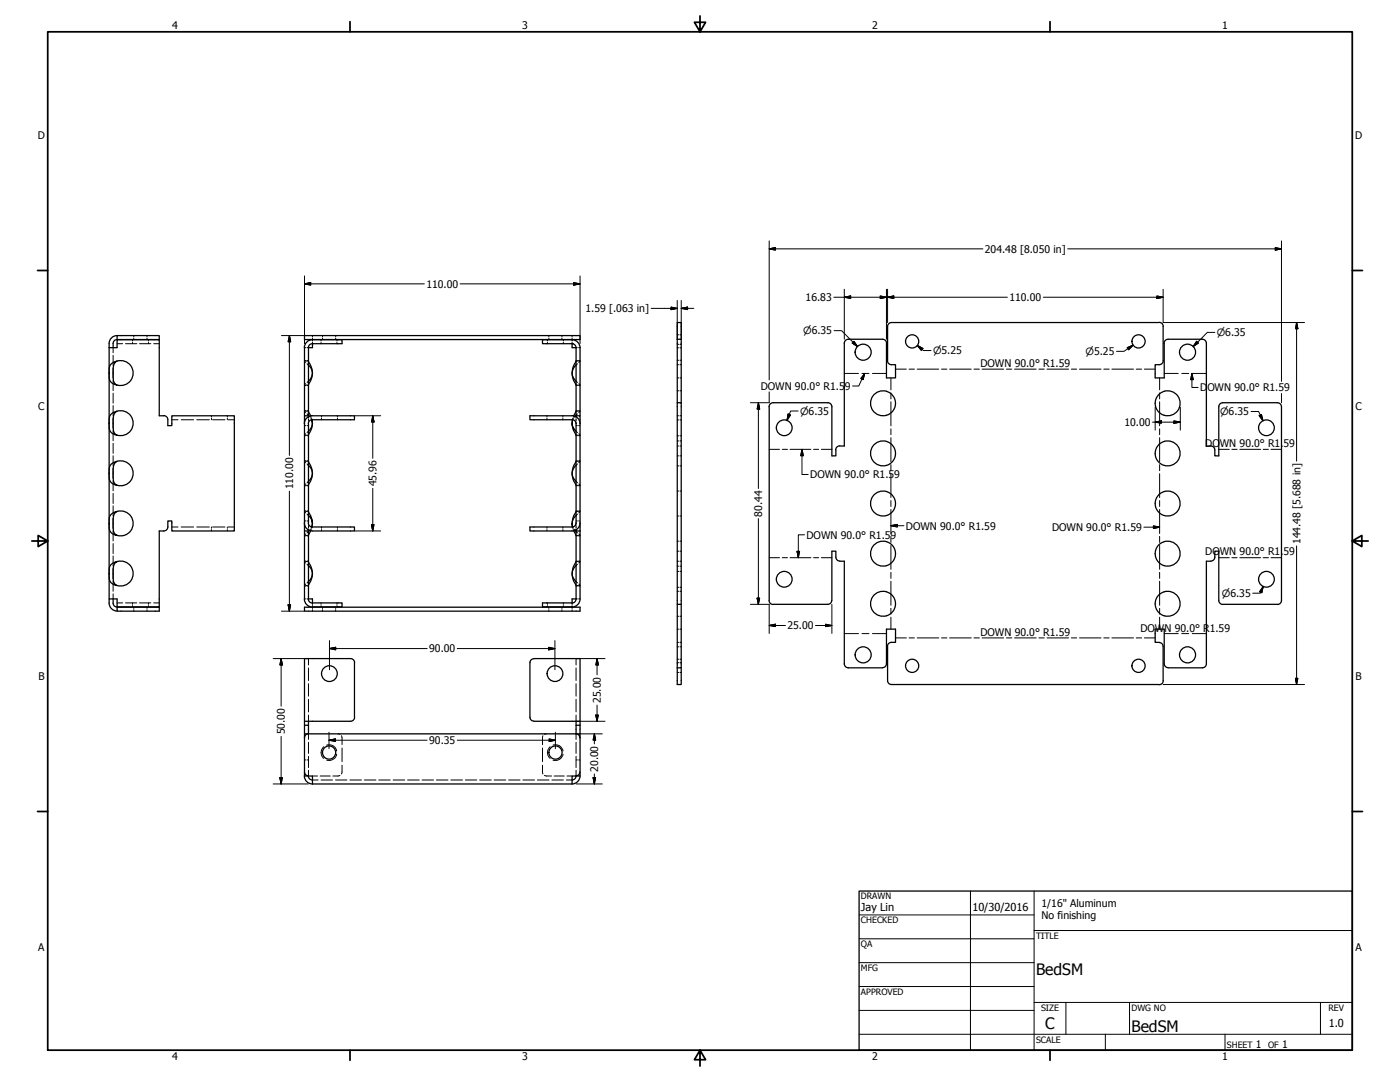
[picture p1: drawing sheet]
<svg xmlns="http://www.w3.org/2000/svg" width="559mm" height="432mm" viewBox="0 0 559 432" stroke-linecap="round" stroke-linejoin="round" font-family="sans-serif">
<!-- layer: Visible (ANSI) -->
<g fill="none" stroke="#000" stroke-width=".51">
<path d="M43.6 138.7v30.2M43.6 138.7h3.1v-3.1h16.9v30.3h1.8M46.7 135.5l-.9 .3-.6 .8-.1 2.1M46.7 133.9a3.1 3.1 0 0 0-3.1 3.2v1.6M46.7 133.9h16.9v1.6h-16.9zM121.5 133.9h110v1.6h-110zM121.5 138.7v27.2M124.7 137.2l-1.2 .4-.4 1.2M124.7 135.6a3.2 3.2 0 0 0-3.2 3.2M124.7 135.6h11.8v1.6h-11.8M124.7 137.2v1.5h-1.6v27.2M124.7 135.5v.1"/>
<path d="M228.3 137.2l1.2 .4 .4 1.2M228.3 135.6a3.2 3.2 0 0 1 3.2 3.2M228.3 135.6h-11.8v1.6h11.8M228.3 137.2v1.5h1.6v27.2M228.3 135.5v.1M231.5 138.7v27.2M270.3 135.4h1.6v25.3M271.9 135.4v-6.7h-1.6v32M354.3 130.3v13.7M462.7 128.7h-106.9l-1.2 .7-.3 .9M462.7 128.7l1.1 .4 .5 1.2M464.2 130.3v13.7"/>
<path d="M464.7 137v13.8h-3.6v-5.3a2.93 2.93 0 0 0 2.7-.4l.5-1.2M479.9 135.4l1.1 .5 .5 1.1v41h1.8M479.9 135.4h-13.7l-1.1 .5-.5 1.1M44.3 145.3l2.4-1.2-.9 .7a11.9 11.9 0 0 0-.3 7.7l1.2 1.2a3.6 3.6 0 0 1-3.1-4.8v-.8a3.3 3.3 0 0 1 .7-2.8zM46.8 144.1a5 5 0 0 1 6.3 4.8 5 5 0 0 1-6.3 4.8M123.1 145.7a4 4 0 0 1 0 6.4M123.1 144.1a8 8 0 0 1 0 9.6M229.9 144.1a8 8 0 0 0 0 9.6M229.9 145.7a4.1 4.1 0 0 0 0 6.4M354.2 143.9l.5 1.2a2.93 2.93 0 0 0 2.7 .4v5.3h-3.6v-14.2l-.7-1-.8-.2h-13.7l-.8 .2-.6 .6-.2 .8v41h-1.8M43.6 168.9v20M44.3 165.3l2.4-1.2-.9 .7a11.9 11.9 0 0 0-.3 7.7l1.2 1.2a3.6 3.6 0 0 1-3.1-4.8v-.8a3.3 3.3 0 0 1 .7-2.8z"/>
<path d="M46.8 164.1a5 5 0 0 1 6.3 4.8 5 5 0 0 1-6.3 4.8M65.4 165.9l1.1 .4 .5 1.2M67 167.5v2.4h1.6v-4h24.9v46h-24.9v-4h-1.6v2.4M123.1 172.1a4.5 4.5 0 0 0 1.6-3.2l-.2 1.6-1.4 3.2M123.1 165.7l.4 .4M123.1 164.1l.9 1.9M123.1 166.3v-.4h-1.6v46h1.6v-.4M123.1 169.1v39.6M124.4 167.5l.3 1.4-.2-1.4M124.7 167.4l-1.2 .5-.4 1.2M124.7 165.9a3.2 3.2 0 0 0-3.2 3.2M124.7 165.9h16.8v1.6h-16.8"/>
<path d="M228.3 167.4l1.2 .5 .4 1.2M228.3 165.9a3.2 3.2 0 0 1 3.2 3.2M228.3 165.9h-16.8v1.6h16.8M228.5 167.5l-.2 1.4 .3-1.4M229.9 164.1l-.9 1.9M229.9 172.1a4.7 4.7 0 0 1-1.6-3.2l.4 2.3 1.2 2.5M229.9 166.3v-.4h1.6v73.1M229.9 165.7l-.4 .4M229.9 169.1v39.6M307 162.3v77.3M308.6 160.7l-1.2 .5-.4 1.1M308.6 160.7h21.9"/>
<path d="M330.4 160.7l1.2 .5 .4 1.1v19.6h1.6v-2.3M335.2 177.9l-1.2 .5-.4 1.1M483.3 178l.9 .3 .7 1.2M484.9 179.6v2.3h1.6v-19.6l.2-.8 .6-.6 .8-.2h21.8l.8 .2 .6 .6 .2 .8v77.3l-.5 1.2-1.1 .4M43.6 188.9v50.1M44.3 185.3l2.4-1.2-.9 .7a11.9 11.9 0 0 0-.3 7.7l1.2 1.2a3.6 3.6 0 0 1-3.1-4.8v-.8a3.3 3.3 0 0 1 .7-2.8zM46.8 184.1a5 5 0 0 1 6.3 4.8 5 5 0 0 1-6.3 4.8M123.1 185.7a4 4 0 0 1 0 6.5M123.1 184.1a8 8 0 0 1 0 9.6M229.9 184.1a8 8 0 0 0 0 9.6M229.9 185.7a4.1 4.1 0 0 0 0 6.5M44.3 205.3l2.4-1.2-.9 .7a11.9 11.9 0 0 0-.3 7.7l1.2 1.2a3.6 3.6 0 0 1-3.1-4.8v-.8a3.3 3.3 0 0 1 .7-2.8z"/>
<path d="M46.8 204.1a5 5 0 0 1 6.3 4.8 5 5 0 0 1-6.3 4.8M67 210.3l-.2 .8-.6 .6-2.6 .2v30.3h-16.9v-3.2h-3.1a3.6 3.6 0 0 0 3.1 4.8M121.5 208.7a3.2 3.2 0 0 0 3.2 3.2M121.5 211.9v27.1M123.1 208.7l.4 1.1 1.2 .5M123.1 204.1l1.4 3.2 .2 1.6a4.2 4.2 0 0 0-1.6-3.2M123.1 211.9v27.1h1.6v1.6h11.8v1.6l-11.8 .1M123.6 211.6l-.5 .6M124 211.8l-.9 1.9M124.4 210.2l.3-1.3-.2 1.3M124.7 210.3h16.8v1.6h-16.8M228.5 210.2l-.2-1.3 .3 1.3"/>
<path d="M229 211.8l.9 1.9M229.5 211.6l.4 .6M229.9 208.7l-.4 1.1-1.2 .5h-16.8v1.6h16.8a3.2 3.2 0 0 0 3.2-3.2M229.9 204.1l-1.2 2.5-.4 2.3a4.4 4.4 0 0 1 1.6-3.2M229.9 211.9v27.1h-1.6v1.6h-11.8v1.6l11.8 .1a3.2 3.2 0 0 0 3.2-3.3M229.9 211.5v.4h1.6M44.3 225.3l2.4-1.2-.9 .7a11.9 11.9 0 0 0-.3 7.7l1.2 1.2a3.6 3.6 0 0 1-3.1-4.8v-.8a3.3 3.3 0 0 1 .7-2.8zM45.1 239l.1 2.2 .6 .8 .9 .3M46.8 224.1a5 5 0 0 1 6.3 4.8 5 5 0 0 1-6.3 4.8M121.5 239a3.2 3.2 0 0 0 3.2 3.3M123.1 239l.4 1.2 1.2 .5M123.1 225.7a4 4 0 0 1 0 6.5"/>
<path d="M123.1 224.1a8 8 0 0 1 0 9.6M229.9 239l-.4 1.2-1.2 .5M229.9 224.1a8 8 0 0 0 0 9.6M229.9 225.6a4.2 4.2 0 0 0 0 6.6M307 239.6l.4 1.2 1.2 .4M332 239.6l-.3 .9-1.3 .7M333.6 222.4v-2.4h-1.6v19.6M333.6 222.3l.3 1 .8 .5 2.3 .2 .1 41.3 .7 1 .8 .2h13.6M483.3 224h-1.8v40.9l-.5 1.1-1.1 .5M484.9 222.4v-2.4h1.6v19.6l.4 1.2 1.2 .4M484.9 222.3l-.3 1-1.3 .6M46.7 242.3h16.9v1.6h-16.9z"/>
<path d="M121.5 242.3h110v1.6h-110zM270.3 241.2v32h1.6v-6.7M271.9 241.2h-1.6v-80.5h1.6v105.8h-1.6M308.6 241.2h21.9M462.7 256.3h-1.6v-5.2h3.6v13.8l.6 1.2 .9 .3M462.7 256.4l.9 .3 .6 1.3v13.6M488.1 241.2h21.8M213.1 262.9l-1.3 .6-.3 .9v21.9M213.1 262.8h18.4v26.6M352.3 266.4l1.2-.6 .3-.9v-13.8h3.6v5.2a2.93 2.93 0 0 0-2.7 .5l-.5 1.2 .1 13.6a1.56 1.56 0 0 0 1.5 1.6h107.3l1-.8 .2-.8M466.3 266.5h13.6M121.5 289.4h1.6v3.5"/>
<path d="M121.5 289.4v3.5M123.1 292.9l-1.3 .6-.3 .9M123.1 292.9h-1.6v16.8h3.2v3.2h103.6M123.1 287.8v1.6M123.1 292.9h108.4M141.5 286.3v-21.9l-.4-1.1-1.2-.5h-18.4v26.6M141.5 286.2l-.4 1.2-1.2 .4h-18.4M211.5 286.2l.7 1.3 .9 .3M213.1 287.8h18.4M229.9 287.8v1.6M231.5 289.4h-1.6v3.5l1.3 .6 .3 .9M231.5 289.4v20.3h-3.2v3.2"/>
<path d="M121.5 309.7a3.2 3.2 0 0 0 3.2 3.2M121.5 308.1l.7 1.2 .9 .3M123.1 309.7l.4 1.1 1.2 .5M231.5 308.1l-.7 1.2a.98 .98 0 0 0-1.1 1.2l-.6 .6-.8 .2M231.5 309.7a3.2 3.2 0 0 1-3.2 3.2"/>
<circle cx="364.1" cy="136.2" r="2.64"/>
<circle cx="454.4" cy="136.2" r="2.64"/>
<circle cx="344.5" cy="140.6" r="3.2"/>
<circle cx="474" cy="140.6" r="3.2"/>
<circle cx="313" cy="170.7" r="3.1"/>
<circle cx="352.5" cy="160.9" r="5"/>
<circle cx="466.1" cy="160.9" r="5"/>
<circle cx="505.5" cy="170.7" r="3.1"/>
<circle cx="352.5" cy="180.9" r="5"/>
<circle cx="466.1" cy="180.9" r="5"/>
<circle cx="352.5" cy="200.9" r="5"/>
<circle cx="466.1" cy="200.9" r="5"/>
<circle cx="313" cy="231.2" r="3.1"/>
<circle cx="352.5" cy="220.9" r="5"/>
<circle cx="466.1" cy="220.9" r="5"/>
<circle cx="505.5" cy="231.2" r="3.1"/>
<circle cx="352.5" cy="241" r="5"/>
<circle cx="466.1" cy="241" r="5"/>
<circle cx="131.5" cy="268.8" r="3.1"/>
<circle cx="221.5" cy="268.8" r="3.1"/>
<circle cx="344.5" cy="261.3" r="3.2"/>
<circle cx="364.1" cy="265.7" r="2.64"/>
<circle cx="454.4" cy="265.7" r="2.64"/>
<circle cx="474" cy="261.3" r="3.2"/>
<circle cx="131.3" cy="300.3" r="2.64"/>
<circle cx="221.7" cy="300.3" r="2.64"/>
</g>
<!-- layer: Bend Centerline (ANSI) -->
<g fill="none" stroke="#000" stroke-width=".4">
<path d="M337 149h5.6M344 149h2.8M348.2 149h5.6M355.6 150.8v4.8M355.6 156.8v2.4M357.4 147.3h4.4M362.8 147.3h2.2M366.1 147.3h8.6M375.8 147.3h2.2M379 147.3h8.7M388.7 147.3h2.2M392 147.3h8.6"/>
<path d="M401.7 147.3h2.2M404.9 147.3h8.7M414.7 147.3h2.1M417.9 147.3h8.6M427.6 147.3h2.2M430.8 147.3h8.7M440.6 147.3h2.1M443.8 147.3h8.6M453.5 147.3h2.2M456.8 147.3h4.3M462.9 150.8v4.8M462.9 156.8v2.4"/>
<path d="M464.7 149h5.6M471.7 149h2.8M475.9 149h5.6M307 179.3h4.1M312.2 179.3h2.1M315.3 179.3h8.4M324.7 179.3h2.1M327.9 179.3h4.1M355.6 160.3v9.6M355.6 171.1v2.4M355.6 174.7v9.5M462.9 160.3v9.6"/>
<path d="M462.9 171.1v2.4M462.9 174.7v9.5M486.5 179.3h4.2M491.7 179.3h2.1M494.9 179.3h8.3M504.2 179.3h2.1M507.3 179.3h4.2M355.6 185.4v2.4M355.6 189v9.6M355.6 199.8v2.3M462.9 185.4v2.4M462.9 189v9.6"/>
<path d="M462.9 199.8v2.3M355.6 203.3v9.6M355.6 214.1v2.4M355.6 217.7v9.5M462.9 203.3v9.6M462.9 214.1v2.4M462.9 217.7v9.5M307 222.6h4.1M312.2 222.6h2.1M315.3 222.6h8.4M324.7 222.6h2.1M327.9 222.6h4.1"/>
<path d="M355.6 228.4v2.4M355.6 232v9.6M462.9 228.4v2.4M462.9 232v9.6M486.5 222.6h4.2M491.7 222.6h2.1M494.9 222.6h8.3M504.2 222.6h2.1M507.3 222.6h4.2M337 252.9h5.6M344 252.9h2.8M348.2 252.9h5.6"/>
<path d="M355.6 242.8v2.3M355.6 246.3v4.8M357.4 254.6h4.4M362.8 254.6h2.2M366.1 254.6h8.6M375.8 254.6h2.2M379 254.6h8.7M388.7 254.6h2.2M392 254.6h8.6M401.7 254.6h2.2M404.9 254.6h8.7M414.7 254.6h2.1"/>
<path d="M417.9 254.6h8.6M427.6 254.6h2.2M430.8 254.6h8.7M440.6 254.6h2.1M443.8 254.6h8.6M453.5 254.6h2.2M456.8 254.6h4.3M462.9 242.8v2.3M462.9 246.3v4.8M464.7 252.9h5.6M471.7 252.9h2.8M475.9 252.9h5.6"/>
</g>
<!-- layer: Hidden (ANSI) -->
<g fill="none" stroke="#000" stroke-width=".4">
<path d="M45.1 138.7v2.1M46.7 137.2h2.3M50.1 137.2h4.5M52.9 135.6v.5M52.9 136.7v.5M53.4 133.9v.5M53.4 134.9v.6M55.7 137.2h4.5M58.7 133.9v.5M58.7 134.9v.6M59.2 135.6v.5M59.2 136.7v.5"/>
<path d="M61.3 137.2h2.3M121.5 138.7h.5M122.6 138.7h.5M124.7 133.9v.5M124.7 134.9v1.2M124.7 136.6v.5M128.1 135.6v.5M128.1 136.7v.5M128.7 133.9v.5M128.7 134.9v.6M134 133.9v.5M134 134.9v.6"/>
<path d="M134.5 135.6v.5M134.5 136.7v.5M218.5 135.6v.5M218.5 136.7v.5M219.1 133.9v.5M219.1 134.9v.6M224.3 133.9v.5M224.3 134.9v.6M224.9 135.6v.5M224.9 136.7v.5M228.3 133.9v.5M228.3 134.9v1.2"/>
<path d="M228.3 136.6v.5M229.9 138.7h.5M230.9 138.7h.6M270.3 137.4h.6M270.3 133.6h.6M270.3 138.8h.6M271.4 137.4h.5M271.4 133.6h.5M271.4 138.8h.5M45.1 141.8v4.1M45.1 146.9v4M45.1 151.9v4"/>
<path d="M45.1 156.9v4M121.5 143.9h.5M121.5 153.9h.5M121.8 144.1h-.3l.5 .6M122 153.1l-.5 .6h.3M122.1 153.7h.5M122.1 144.1h.5M122.6 145.2l.5 .5M122.6 143.9h.5M122.6 153.9h.5M122.9 153.7h.2M122.9 144.1h.2"/>
<path d="M123.1 152.1l-.5 .6M229.9 153.7h.2M229.9 144.1h.2M229.9 152.1l.6 .6M229.9 143.9h.5M229.9 153.9h.5M230.4 144.1h.5M230.4 153.7h.5M230.5 145.2l-.6 .5M230.9 143.9h.6M230.9 153.9h.6M231.1 153.1l.4 .6h-.3"/>
<path d="M231.2 144.1h.3l-.5 .6M270.3 145.5h.6M270.3 150.8h.6M270.3 156h.6M270.3 143.8h.6M271.4 145.5h.5M271.4 150.8h.5M271.4 156h.5M271.4 143.8h.5M45.1 161.9v4M45.1 166.9v4M45.1 171.9v4"/>
<path d="M45.1 176.9v4M68.6 167.5h2.5M72.3 167.5h5M78.5 167.5h5.1M84.4 165.9v.5M84.4 166.9v.6M84.8 167.5h5M90.7 165.9v.5M90.7 166.9v.6M91.1 167.5h2.4M121.5 163.9h.5M121.5 173.9h.5"/>
<path d="M121.5 169.9h.5M121.8 164.1h-.3l.5 .6M122 173.1l-.5 .6h.3M122.1 173.7h.5M122.1 164.1h.5M122.6 165.2l.5 .5M122.6 163.9h.5M122.6 173.9h.5M122.6 169.9h.5M122.9 173.7h.2M122.9 164.1h.2M123.1 172.1l-.5 .6"/>
<path d="M123.1 166.3v.5M123.1 167.1v.9M123.1 168.5v.6M123.5 166.1l.4 .5M124 166l.3 .5M124.1 167l.3 .5M124.4 167l.1 .5M128.3 165.9v.5M128.3 166.9v.6M134.7 165.9v.5M134.7 166.9v.6M218.3 165.9v.5"/>
<path d="M218.3 166.9v.6M224.7 165.9v.5M224.7 166.9v.6M228.6 167l-.1 .5M228.9 167l-.3 .5M229 166l-.2 .5M229.5 166.1l-.3 .5M229.9 173.7h.2M229.9 164.1h.2M229.9 172.1l.6 .6M229.9 163.9h.5M229.9 173.9h.5"/>
<path d="M229.9 166.3v.5M229.9 167.1v.9M229.9 168.5v.6M229.9 169.9h.5M230.4 164.1h.5M230.4 173.7h.5M230.5 165.2l-.6 .5M230.9 163.9h.6M230.9 173.9h.6M230.9 169.9h.6M231.1 173.1l.4 .6h-.3M231.2 164.1h.3l-.5 .6"/>
<path d="M270.3 178h.6M270.3 165.9h.6M270.3 176h.6M270.3 173.9h.6M270.3 167.6h.6M271.4 178h.5M271.4 165.9h.5M271.4 176h.5M271.4 173.9h.5M271.4 167.6h.5M45.1 181.9v4M45.1 186.9v4"/>
<path d="M45.1 191.9v4M45.1 196.9v4M121.5 183.9h.5M121.5 193.9h.5M121.8 184.1h-.3l.5 .6M122 193.1l-.5 .6h.3M122.1 193.7h.5M122.1 184.1h.5M122.6 185.2l.5 .5M122.6 183.9h.5M122.6 193.9h.5M122.9 193.7h.2"/>
<path d="M122.9 184.1h.2M123.1 192.2l-.5 .5M229.9 193.7h.2M229.9 184.1h.2M229.9 192.2l.6 .5M229.9 183.9h.5M229.9 193.9h.5M230.4 184.1h.5M230.4 193.7h.5M230.5 185.2l-.6 .5M230.9 183.9h.6M230.9 193.9h.6"/>
<path d="M231.1 193.1l.4 .6h-.3M231.2 184.1h.3l-.5 .6M270.3 181.9h.6M270.3 185.9h.6M270.3 196h.6M271.4 181.9h.5M271.4 185.9h.5M271.4 196h.5M45.1 201.9v4M45.1 206.9v4M45.1 211.9v4M45.1 216.9v4"/>
<path d="M68.6 210.3h2.5M72.3 210.3h5M78.5 210.3h5.1M84.4 210.3v.5M84.4 211.3v.6M84.8 210.3h5M90.7 210.3v.5M90.7 211.3v.6M91.1 210.3h2.4M121.5 203.9h.5M121.5 213.9h.5M121.5 207.9h.5"/>
<path d="M121.8 204.1h-.3l.5 .6M122 213.1l-.5 .6h.3M122.1 213.7h.5M122.1 204.1h.5M122.6 205.2l.5 .5M122.6 203.9h.5M122.6 213.9h.5M122.6 207.9h.5M122.9 213.7h.2M122.9 204.1h.2M123.1 212.2l-.5 .5M123.1 208.7v.5"/>
<path d="M123.1 209.7v1M123.1 211.1v.4M123.9 211.2l-.3 .4M124.3 211.3l-.3 .5M124.4 210.2l-.3 .6M124.5 210.2l-.1 .6M128.3 210.3v.5M128.3 211.3v.6M134.7 210.3v.5M134.7 211.3v.6M218.3 210.3v.5M218.3 211.3v.6"/>
<path d="M224.7 210.3v.5M224.7 211.3v.6M228.5 210.2l.1 .6M228.6 210.2l.3 .6M228.8 211.3l.2 .5M229.2 211.2l.3 .4M229.9 213.7h.2M229.9 204.1h.2M229.9 212.2l.6 .5M229.9 203.9h.5M229.9 213.9h.5M229.9 208.7v.5"/>
<path d="M229.9 209.7v1M229.9 211.1v.4M229.9 207.9h.5M230.4 204.1h.5M230.4 213.7h.5M230.5 205.2l-.6 .5M230.9 203.9h.6M230.9 213.9h.6M230.9 207.9h.6M231.1 213.1l.4 .6h-.3M231.2 204.1h.3l-.5 .6M270.3 220h.6"/>
<path d="M270.3 216h.6M270.3 205.9h.6M271.4 220h.5M271.4 216h.5M271.4 205.9h.5M45.1 221.9v4M45.1 226.9v4M45.1 231.9v4.1M45.1 237v2M121.5 223.9h.5M121.5 233.9h.5M121.5 239h.5"/>
<path d="M121.8 224.1h-.3l.5 .6M122 233.1l-.5 .6h.3M122.1 233.7h.5M122.1 224.1h.5M122.6 223.9h.5M122.6 225.2l.5 .5M122.6 233.9h.5M122.6 239h.5M122.9 233.7h.2M122.9 224.1h.2M123.1 232.2l-.5 .5M229.9 223.9h.5"/>
<path d="M229.9 233.7h.2M229.9 224.1h.2M229.9 232.2l.6 .4M229.9 233.9h.5M229.9 239h.5M230.4 224.1h.5M230.4 233.7h.5M230.5 225.2l-.6 .4M230.9 223.9h.6M230.9 233.9h.6M230.9 239h.6M231.1 233.1l.4 .6h-.3"/>
<path d="M231.2 224.1h.3l-.5 .6M270.3 224h.6M270.3 236h.6M270.3 225.9h.6M270.3 228h.6M270.3 234.4h.6M271.4 224h.5M271.4 236h.5M271.4 225.9h.5M271.4 228h.5M271.4 234.4h.5M46.7 240.6h2.3"/>
<path d="M50.1 240.6h4.5M52.9 240.6v.6M52.9 241.7v.5M53.4 242.3v.5M53.4 243.3v.6M55.7 240.6h4.5M58.7 242.3v.5M58.7 243.3v.6M59.2 240.6v.6M59.2 241.7v.5M61.3 240.6h2.3M124.7 240.6v.6"/>
<path d="M124.7 241.7v.5M124.7 242.3v.5M124.7 243.3v.6M128.1 240.6v.6M128.1 241.7v.5M128.7 242.3v.5M128.7 243.3v.6M134 242.3v.5M134 243.3v.6M134.5 240.6v.6M134.5 241.7v.5M218.5 240.6v.6"/>
<path d="M218.5 241.7v.5M219.1 242.3v.5M219.1 243.3v.6M224.3 242.3v.5M224.3 243.3v.6M224.9 240.6v.6M224.9 241.7v.5M228.3 240.6v.6M228.3 241.7v.5M228.3 242.3v.5M228.3 243.3v.6M270.3 256.3h.6"/>
<path d="M270.3 251.1h.6M270.3 245.9h.6M270.3 258.1h.6M271.4 256.3h.5M271.4 251.1h.5M271.4 245.9h.5M271.4 258.1h.5M123.1 262.8v2.6M123.1 266.6v5M123.1 272.9v4.9M123.1 279.1v5M229.9 262.8v2.6"/>
<path d="M229.9 266.6v5M229.9 272.9v4.9M229.9 279.1v5M270.3 264.5h.6M270.3 268.4h.6M270.3 263.1h.6M271.4 264.5h.5M271.4 268.4h.5M271.4 263.1h.5M123.1 285.4v2.4M123.1 292.9v2.2M123.1 296.2v4.5"/>
<path d="M129.2 298a3 3 0 0 0 0 4.6M130.4 297.4a2.96 2.96 0 0 1 4 2.3M134.9 292.9l.8 .2M136.3 293.6l.2 3.6M136.5 298.5v5.5M216.5 298.5v5.5M216.7 293.6l-.2 3.6M218.1 292.9l-.8 .2M219.6 298a3 3 0 0 0 0 4.6M220.7 297.4a2.96 2.96 0 0 1 4 2.3M229.9 285.4v2.4M229.9 292.9v2.2"/>
<path d="M229.9 296.2v4.5M121.5 303.3h.5M122.6 303.3h.5M123.1 301.8v4.5M123.1 307.4v2.3M124.7 309.7h2M124.7 311.3h2.3M127.8 309.7h4M128.1 311.3h4.6M133.9 311.3h4.6M134.4 301a3.1 3.1 0 0 1-4 2.3M135.7 309.4l-2.9 .3"/>
<path d="M136.5 305.4l-.2 3.5M139.6 311.3h4.7M145.4 311.3h4.7M151.2 311.3h4.6M156.9 311.3h4.6M162.7 311.3h4.6M168.5 311.3h4.5M174.2 311.3h4.6M180 311.3h4.6M185.7 311.3h4.6M191.5 311.3h4.6M197.2 311.3h4.7"/>
<path d="M203 311.3h4.6M208.7 311.3h4.7M214.5 311.3h4.6M216.5 305.4l.2 3.5M217.3 309.4l2.9 .3M220.3 311.3h4.6M221.2 309.7h4M224.7 301a3.1 3.1 0 0 1-4 2.3M226.1 311.3h2.2M226.3 309.7h2M229.9 301.8v4.5M229.9 307.4v2.3"/>
<path d="M229.9 303.3h.5M230.9 303.3h.6"/>
</g>
<g fill="#000">
<circle cx="124.7" cy="137.2" r=".19"/>
<circle cx="124.7" cy="137.1" r=".19"/>
<circle cx="228.3" cy="137.2" r=".19"/>
<circle cx="228.3" cy="137.1" r=".19"/>
</g>
<!-- layer: Border (ANSI) -->
<g fill="none" stroke="#000" stroke-width=".7">
<path d="M19 12.7h520.8v406.4h-520.8zM139.7 8.6v4.1M279.4 6.3v6.4l-2.2-3.8h4.4l-2.2 3.8M419.1 8.6v4.1M15 107.9h4M539.8 107.9h4M12.7 215.9h6.3l-3.8-2.2v4.4l3.8-2.2M539.8 215.9l3.8 2.2v-4.4l-3.8 2.2h6.3M15 323.8h4M539.8 323.8h4M139.7 419.1v4.1M279.4 419.1l2.2 3.8h-4.4l2.2-3.8v6.3"/>
<path d="M419.1 419.1v4.1"/>
</g>
<!-- layer: Title (ANSI) -->
<g fill="none" stroke="#000" stroke-width=".4">
<path d="M387.3 355.6v63.5M412.7 355.6v63.5M342.9 365.1h69.8M342.9 374.6h69.8M412.7 371.3h127.1M342.9 384.2h69.8M342.9 393.7h69.8M342.9 412.7h196.9M342.9 403.2h69.8M412.7 400h127.1M425.4 400v12.7M441.2 412.7v6.4"/>
<path d="M450.8 400v12.7M488.9 412.7v6.4M527 400v12.7"/>
</g>
<path d="M342.9 355.6h196.9v63.5h-196.9z" fill="none" stroke="#000" stroke-width=".51"/>
<!-- layer: Dimension (ANSI) -->
<g fill="none" stroke="#000" stroke-width=".4">
<path d="M307 99.3l2.5-.5v1zM307 99.3h85.3M307 96.1v55.5M426.1 99.3h85.4M509 98.8l2.5 .5-2.5 .5zM511.5 96.1v56.1M121.5 113.3l2.5-.5v1zM121.5 113.3h47.9M121.5 110.1v27.1M183.6 113.3h47.9M229 112.8l2.5 .5-2.5 .5zM231.5 110.1v27.1"/>
<path d="M270.3 119.9v15.5M271.9 119.9v15.5M332.8 118.6h21M337 118.6l2.5-.5v1zM337 115.4v20M351.3 118.1l2.5 .5-2.5 .5zM353.8 115.4v20M354.3 118.6l2.4-.5v1zM354.3 118.6h47.8M354.3 115.4v13.3M416.4 118.6h47.8M461.8 118.1l2.4 .5-2.4 .5z"/>
<path d="M464.2 115.4v13.3h56.5M112.3 133.9h9.2M115.5 133.9l.5 2.5h-1zM115.5 133.9v47.8M259.9 123.1h10.4M267.8 122.6l2.5 .5-2.5 .5zM271.9 123.1l2.5-.5v1zM271.9 123.1h5M332.9 132h3l6.4 6.3M340.9 136.2l1.4 2.1-2.1-1.4zM366.1 137.9l2.3 1.2-.7 .7zM366.1 137.9l2.5 2h3"/>
<path d="M449.9 138.7l2.3-1-1.7 1.9zM452.2 137.7l-3.6 2.5h-3M477.6 136.2l.7 .7-2.1 1.4zM484.9 132.7h-3l-5.7 5.6M517.5 128.7l.5 2.5h-.9zM517.5 128.7v55.3M307 156.4v4.3h-7.5M511.5 157v3.7M141.5 165.9h10.5M148.8 165.9l.5 2.5h-1zM148.8 165.9v17M302.7 160.7l.5 2.6h-1z"/>
<path d="M302.7 160.7v34.2M314.6 165.2l.9 .4-1.4 2.2zM318.6 164h-3l-1.5 3.8M460 168.5h11.1M461.1 168.5l2.4-.5v.9zM461.1 162.6v9M468.6 168l2.5 .5-2.5 .4zM471.1 162.6v9M499.4 164.2h2.9l1.8 3.7M502.6 165.9l.9-.5 .6 2.5zM115.5 196v47.9M148.8 194.9v17"/>
<path d="M141.5 211.9h10.5M148.3 209.4h1l-.5 2.5zM302.7 206.9v34.3M517.5 217.9v55.3M302.2 238.7h1l-.5 2.5zM504.2 234.1l-.6 2.4-.9-.3zM504.2 234.1l-1.2 2.6h-3M112.3 243.9h9.2M115 241.4h1l-.5 2.5zM131.5 258.8l2.5-.5v1zM131.5 258.8h39M131.5 255.7v11.6"/>
<path d="M182.5 258.8h39M219 258.3l2.5 .5-2.5 .5zM221.5 255.7v11.6M299.5 241.2h7.5v11.6M307 249.6l2.5-.5v1zM307 249.6h6.5M325.5 249.6h6.5M329.5 249.1l2.5 .5-2.5 .5zM332 241.2v11.6M109 262.8h14.1M112.2 262.8l.5 2.6h-1zM112.2 262.8v19"/>
<path d="M229.9 262.8h11.6M238.3 262.8l.5 2.6h-1zM238.3 262.8v6.5M464.2 273.2h56.5M517.1 270.7h.9l-.5 2.5zM112.2 293.9v19M131.3 295.4l2.6-.5v1zM131.3 295.4h39.2M131.3 292.2v6.6M182.5 295.4h39.2M219.2 294.9l2.5 .5-2.5 .5zM221.7 292.2v6.6"/>
<path d="M229.9 287.8h11.6M231.5 292.9h8.9M237.2 292.9l.5 2.4h-1zM237.2 292.9v4M237.8 285.4h1l-.5 2.4zM238.3 281.4v6.4M109 312.9h14.1M111.7 310.3h1l-.5 2.6zM229.9 312.9h10.5M236.7 310.3h1l-.5 2.6zM237.2 308.9v4"/>
</g>
<g fill="#000" stroke="#000" stroke-width=".4">
<path d="M307 99.3l2.5-.5zM307 99.3l2.5-.5v1zM509 99.8l2.5-.5zM509 98.8l2.5 .5-2.5 .5zM121.5 113.3l2.5-.5zM121.5 113.3l2.5-.5v1zM229 113.8l2.5-.5zM229 112.8l2.5 .5-2.5 .5zM337 118.6l2.5-.5zM337 118.6l2.5-.5v1zM351.3 119.1l2.5-.5zM351.3 118.1l2.5 .5-2.5 .5z"/>
<path d="M354.3 118.6l2.4-.5zM354.3 118.6l2.4-.5v1zM461.8 119.1l2.4-.5zM461.8 118.1l2.4 .5-2.4 .5zM115.5 133.9l.5 2.5zM115.5 133.9l.5 2.5h-1zM267.8 123.6l2.5-.5zM267.8 122.6l2.5 .5-2.5 .5zM271.9 123.1l2.5-.5zM271.9 123.1l2.5-.5v1zM340.2 136.9l2.1 1.4zM340.9 136.2l1.4 2.1-2.1-1.4z"/>
<path d="M366.1 137.9l2.3 1.2zM366.1 137.9l2.3 1.2-.7 .7zM452.2 137.7l-1.7 1.9zM449.9 138.7l2.3-1-1.7 1.9zM477.6 136.2l-1.4 2.1zM477.6 136.2l.7 .7-2.1 1.4zM517.5 128.7l.5 2.5zM517.5 128.7l.5 2.5h-.9zM148.8 165.9l.5 2.5zM148.8 165.9l.5 2.5h-1zM302.7 160.7l.5 2.6zM302.7 160.7l.5 2.6h-1z"/>
<path d="M314.6 165.2l-.5 2.6zM314.6 165.2l.9 .4-1.4 2.2zM461.1 168.5l2.4-.5zM461.1 168.5l2.4-.5v.9zM468.6 168.9l2.5-.4zM468.6 168l2.5 .5-2.5 .4zM502.6 165.9l1.5 2zM502.6 165.9l.9-.5 .6 2.5zM148.3 209.4l.5 2.5zM148.3 209.4h1l-.5 2.5zM302.2 238.7l.5 2.5zM302.2 238.7h1l-.5 2.5z"/>
<path d="M504.2 234.1l-.6 2.4zM504.2 234.1l-.6 2.4-.9-.3zM115 241.4l.5 2.5zM115 241.4h1l-.5 2.5zM131.5 258.8l2.5-.5zM131.5 258.8l2.5-.5v1zM219 259.3l2.5-.5zM219 258.3l2.5 .5-2.5 .5zM307 249.6l2.5-.5zM307 249.6l2.5-.5v1zM329.5 250.1l2.5-.5zM329.5 249.1l2.5 .5-2.5 .5z"/>
<path d="M112.2 262.8l.5 2.6zM112.2 262.8l.5 2.6h-1zM238.3 262.8l.5 2.6zM238.3 262.8l.5 2.6h-1zM517.1 270.7l.4 2.5zM517.1 270.7h.9l-.5 2.5zM131.3 295.4l2.6-.5zM131.3 295.4l2.6-.5v1zM219.2 295.9l2.5-.5zM219.2 294.9l2.5 .5-2.5 .5zM237.2 292.9l.5 2.4zM237.2 292.9l.5 2.4h-1z"/>
<path d="M237.8 285.4l.5 2.4zM237.8 285.4h1l-.5 2.4zM111.7 310.3l.5 2.6zM111.7 310.3h1l-.5 2.6zM236.7 310.3l.5 2.6zM236.7 310.3h1l-.5 2.6z"/>
</g>
<!-- layer: Symbol (ANSI) -->
<path d="M345.1 149l-.6 2.5-.9-.4zM345.1 149l-2.3 5.1h-2.5M475.7 149l.5 2.5h-1zM475.7 149v5.6h2.5M320.1 179.3l.5 2.6h-1zM320.1 179.3v10.1h2.5M321.1 213.4h-2.5v9.2M355.6 209.8l2.5-.5v1zM355.6 209.8h5.2M456.6 210.4h6.3M460.4 209.9l2.5 .5-2.5 .5zM318.1 220h1.1l-.6 2.6z" fill="none" stroke="#000" stroke-width=".4"/>
<path d="M345.1 149l-.6 2.5zM345.1 149l-.6 2.5-.9-.4zM475.7 149l.5 2.5zM475.7 149l.5 2.5h-1zM320.1 179.3l.5 2.6zM320.1 179.3l.5 2.6h-1zM355.6 209.8l2.5-.5zM355.6 209.8l2.5-.5v1zM460.4 210.9l2.5-.5zM460.4 209.9l2.5 .5-2.5 .5zM318.1 220l.5 2.6zM318.1 220h1.1l-.6 2.6z" fill="#000" stroke="#000" stroke-width=".4"/>
<g font-size="6.3">
<text x="413.5" y="389.1">BedSM</text>
<text x="417.2" y="410.6">C</text>
<text x="451.6" y="411.9">BedSM</text>
</g>
<g font-size="4.4">
<text x="343.7" y="363.5">Jay Lin</text>
<text x="388.1" y="363.7">10/30/2016</text>
<text x="530.4" y="409.9">1.0</text>
</g>
<g font-size="4.2">
<text x="68.7" y="11.7">4</text>
<text x="208.4" y="11.7">3</text>
<text x="348.1" y="11.7">2</text>
<text x="487.8" y="11.7">1</text>
<text x="15.1" y="55.5">D</text>
<text x="540.9" y="55.5">D</text>
<text x="393.1" y="100.8">204.48 [8.050 in]</text>
<text x="170.2" y="114.8">110.00</text>
<text x="233.7" y="124.6">1.59 [.063 in]</text>
<text x="321.6" y="120.1">16.83</text>
<text x="402.9" y="120.1">110.00</text>
<text x="391.4" y="146.5">DOWN 90.0° R1.59</text>
<text x="303.7" y="155.6">DOWN 90.0° R1.5</text>
<text x="337.2" y="155.6">9</text>
<text x="479" y="156.1">D</text>
<text x="481.9" y="156.1">OWN 90.0° R1.59</text>
<text x="15.2" y="163.4">C</text>
<text x="541" y="163.4">C</text>
<text x="448.8" y="170">10.00</text>
<text x="481.1" y="178.5">DO</text>
<text x="486.9" y="178.5">WN 90.0° R1.</text>
<text x="512.3" y="178.5">59</text>
<text x="323.4" y="190.9">DOWN 90.0° R1.59</text>
<text x="117" y="195.3" transform="rotate(-90 117 195.3)">110.00</text>
<text x="150.3" y="194.1" transform="rotate(-90 150.3 194.1)">45.96</text>
<text x="304.2" y="206.2" transform="rotate(-90 304.2 206.2)">80.44</text>
<text x="321.9" y="214.9">DOWN 90.0° R1.59</text>
<text x="361.6" y="211.3">DOWN 90.0° R1.59</text>
<text x="419.9" y="211.9">DOWN 90.0° R1.59</text>
<text x="481.1" y="221.7">DO</text>
<text x="486.9" y="221.7">WN 90.0° R1.</text>
<text x="512.3" y="221.7">59</text>
<text x="519" y="217.1" transform="rotate(-90 519 217.1)">144.48 [5.688 in]</text>
<text x="314.3" y="251.1">25.00</text>
<text x="391.4" y="253.7">DOWN 90.0° R1.59</text>
<text x="455.2" y="252">DOW</text>
<text x="464.8" y="252">N 90.0° R1.59</text>
<text x="171.3" y="260.3">90.00</text>
<text x="15.3" y="271.4">B</text>
<text x="541.1" y="271.4">B</text>
<text x="239.8" y="280.5" transform="rotate(-90 239.8 280.5)">25.00</text>
<text x="113.7" y="293.1" transform="rotate(-90 113.7 293.1)">50.00</text>
<text x="171.3" y="296.9">90.35</text>
<text x="238.8" y="308" transform="rotate(-90 238.8 308)">20.00</text>
<text x="415.7" y="361.8">1/16&quot; Aluminum</text>
<text x="415.7" y="366.8">No finishing</text>
<text x="15.2" y="379.3">A</text>
<text x="541" y="379.3">A</text>
<text x="501.3" y="418.3">1</text>
<text x="511.8" y="418.3">1</text>
<text x="68.7" y="423.2">4</text>
<text x="208.4" y="423.2">3</text>
<text x="348.1" y="423.2">2</text>
<text x="487.8" y="423.2">1</text>
</g>
<g font-size="4">
<text x="320.5" y="133.4">⌀6.35</text>
<text x="485.7" y="134.2">⌀6.35</text>
<text x="372.4" y="141.4">⌀5.25</text>
<text x="433.3" y="141.7">⌀5.25</text>
<text x="319.4" y="165.5">⌀6.35</text>
<text x="487" y="165.7">⌀6.35</text>
<text x="487.7" y="238.2">⌀6.35</text>
</g>
<g font-size="3.5">
<text x="343.7" y="358.9">DRAWN</text>
<text x="343.7" y="368.5">CHECKED</text>
<text x="413.5" y="374.6">TITLE</text>
<text x="343.7" y="378">QA</text>
<text x="343.7" y="387.5">MFG</text>
<text x="343.7" y="397.1">APPROVED</text>
<text x="415.5" y="403.4">SIZE</text>
<text x="451.6" y="403.4">DWG NO</text>
<text x="530.3" y="403.4">REV</text>
<text x="413.5" y="416.1">SCALE</text>
<text x="489.7" y="418.3">SHEET</text>
<text x="506.2" y="418.3">OF</text>
</g>
</svg>
